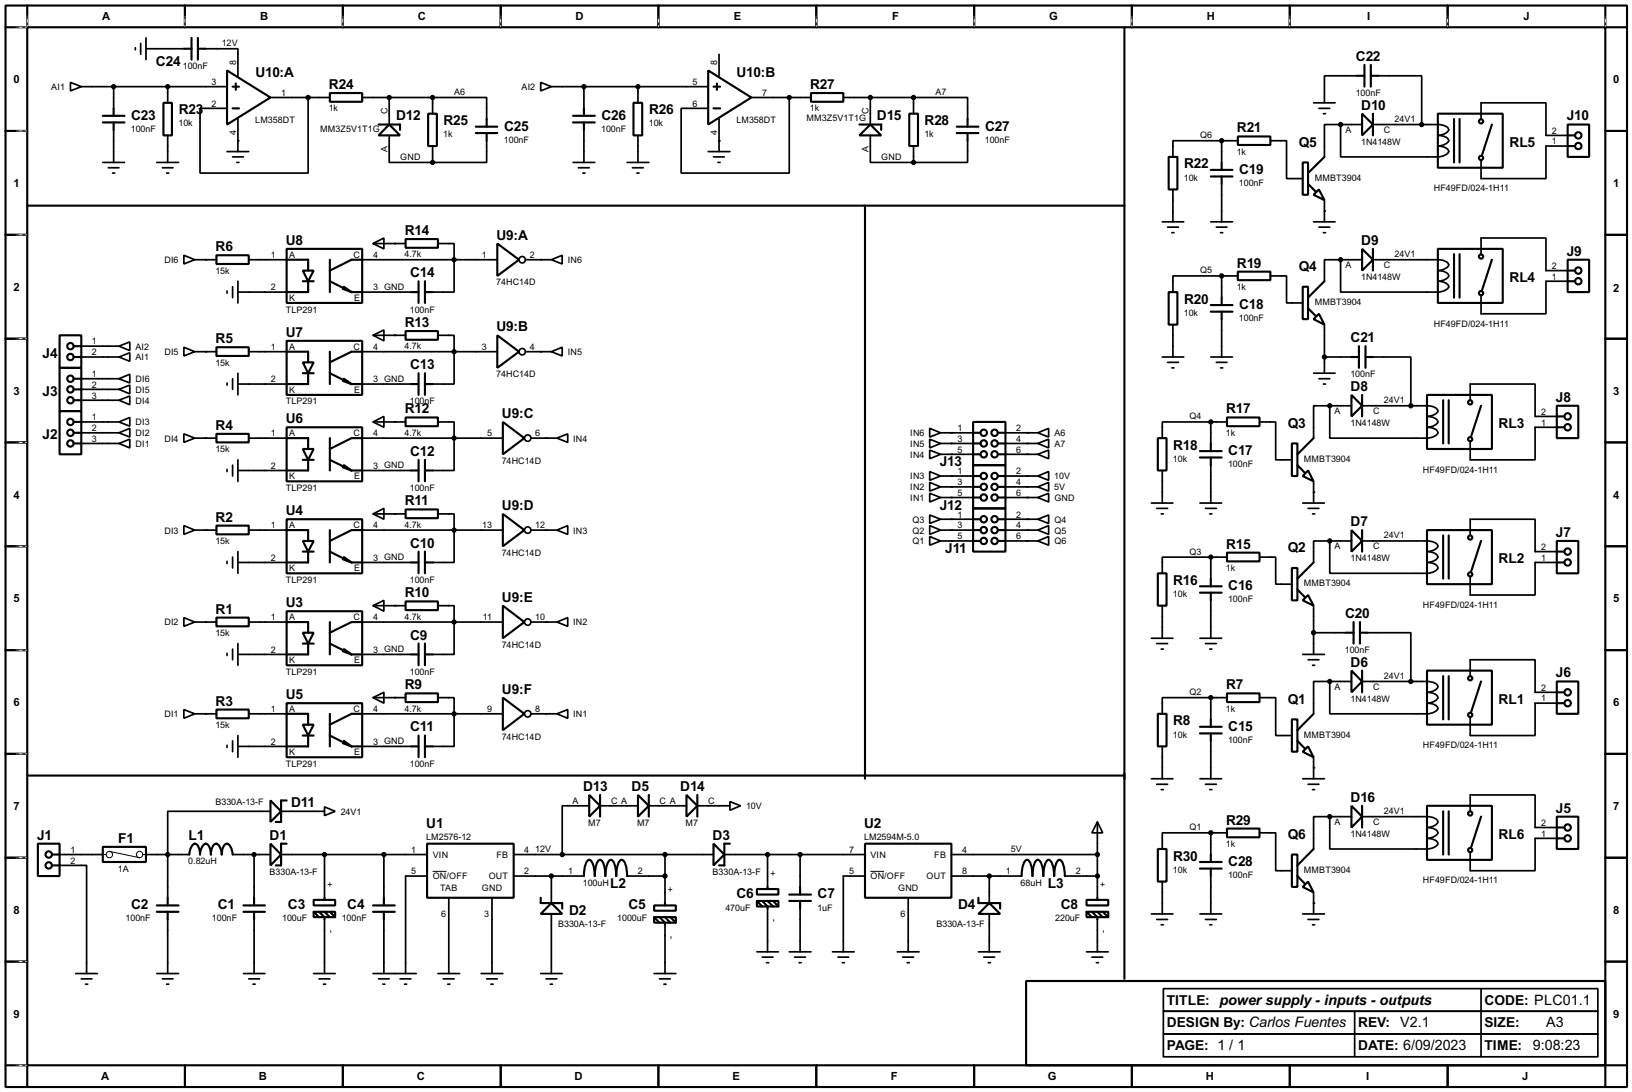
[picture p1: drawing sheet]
<svg xmlns="http://www.w3.org/2000/svg" width="383mm" height="256mm" viewBox="0 0 383 256" stroke-linecap="round" stroke-linejoin="round" font-family="sans-serif">
<g fill="none" stroke="#000" stroke-width=".5">
<path d="M1.3 1.3h381v254h-381zM6.4 6.4h370.8v243.8h-370.8zM6.4 1.3v5.1h-5.1M43.2 11.5h1.8M43.5 1.3v5.1M45 8.9v5.1M46.5 8.9v5.1M46.5 11.5h1.8M53.4 16.6l10.2 6.3-10.2 6.4zM55.4 19.6v1.5M80.6 1.3v5.1M117.7 1.3v5.1"/>
<path d="M154.7 1.3v5.1M166.4 16.6l10.2 6.3-10.2 6.4zM168.5 19.6v1.5M191.8 1.3v5.1M228.9 1.3v5.1M264.2 6.4v223.5M266 1.3v5.1M303.1 1.3v5.1M318.8 17.8h1.8M320.6 15.3v5.1M322.1 15.3v5.1M322.1 17.8h1.8"/>
<path d="M340.2 1.3v5.1M377.2 1.3v5.1h5.1M1.3 30.8h5.1M24.2 27.2h5.1M24.2 28.8h5.1M26.7 25.5v1.7M26.7 28.8v1.7M38.4 24.2h2v7.6h-2zM54.7 25.5h1.5M54.7 20.4h1.5M77.5 21.9h7.6v2h-7.6zM89 29.3h5v1.2"/>
<path d="M91.5 29.3l2.5 2.5h-5zM100.6 26.7h2.1v7.6h-2.1zM111.8 31.3h5.1M111.8 29.8h5.1M114.4 28v1.8M114.4 31.3v1.8M134.7 27.2h5.1M134.7 28.8h5.1M137.2 25.5v1.7M137.2 28.8v1.7M148.9 24.2h2v7.6h-2zM167.7 25.5h1.5"/>
<path d="M167.7 20.4h1.5M190.6 21.9h7.6v2h-7.6zM202 31.8l2.5-2.5 2.6 2.5zM202 29.3h5.1v1.2M213.7 26.7h2v7.6h-2zM224.8 31.3h5.1M224.8 29.8h5.1M227.4 28v1.8M227.4 31.3v1.8M274.6 36.9h2.1v7.6h-2.1zM284.5 39.9h5.1M287.1 38.2v1.7"/>
<path d="M290.9 32.1h7.6v2h-7.6zM306.1 38.2h1.3v7.6h-1.3zM311.2 36.9l-3.8 3.8M320.1 26.7l2.5 2.6-2.5 2.5zM322.6 26.7v5.1M337.9 26.7h15.2v12.7h-15.2zM341.7 28v10.2M343 28v10.2M350.6 29.3l-2.3 7.1M368.4 29.3h5v7.6h-5zM368.4 34.3h1.7M368.4 31.8h1.7"/>
<path d="M377.2 30.8h5.1M1.3 55.2h5.1M6.4 48.3h257.8M50.9 60h7.6v2h-7.6zM67.4 58.5h17.7v12.7h-17.7zM95.3 56.2h7.6v2h-7.6zM116.9 57.2l5.1 3.8-5.1 3.8zM203.3 48.3v134.6M284.5 41.5h5.1M287.1 41.5v1.7M307.4 43.2l1.8 1.8M308.7 45.8l1.2-1.3 1.3 2.5z"/>
<path d="M320.1 58.5l2.5 2.5-2.5 2.6zM322.6 58.5v5.1M337.9 58.5h15.2v12.7h-15.2zM341.7 59.7v10.2M343 59.7v10.2M377.2 55.2h5.1M1.3 79.6h5.1M14 78.8h5.1v7.6h-5.1zM67.4 61h5v2.6M71.2 63.6h2.5l-1.3 2.5zM71.2 66.1h2.5M72.4 66.1v2.5h-5"/>
<path d="M77.5 61v7.6M77.5 66.1l5.1 2.5M80.6 67.9l2 .7M80.8 67.4l1.8 1.2M82.6 68.6h2.5M85.1 61h-2.5l-5.1 2.6M95.3 77.8h7.6v2h-7.6zM96.6 68.6h1.8M98.4 66.1v5.1M99.9 66.1v5.1M99.9 68.6h1.8M116.9 78.8l5.1 3.8-5.1 3.8z"/>
<path d="M274.6 68.6h2.1v7.7h-2.1zM284.5 73.2h5.1M284.5 71.7h5.1M287.1 69.9v1.8M287.1 73.2v1.8M290.9 63.8h7.6v2h-7.6zM306.1 67.4h1.3v7.6h-1.3zM307.4 72.4l1.8 1.8M308.7 75l1.2-1.3 1.3 2.6zM311.2 66.1l-3.8 3.8M350.6 61l-2.3 7.1M368.4 61h5v7.6h-5z"/>
<path d="M368.4 66.1h1.7M368.4 63.6h1.7M377.2 79.6h5.1M14 86.4h5.1v10.2h-5.1zM14 96.6h5.1v10.1h-5.1zM17.3 89h1.8M17.3 91.5h1.8M17.3 94h1.8M17.3 99.1h1.8M17.3 81.3h1.8M17.3 83.9h1.8M50.9 81.6h7.6v2h-7.6z"/>
<path d="M67.4 80.1h17.7v12.7h-17.7zM67.4 82.6h5v2.5M71.2 85.1h2.5l-1.3 2.6zM71.2 87.7h2.5M72.4 87.7v2.5h-5M77.5 82.6v7.6M77.5 87.7l5.1 2.5M80.6 89.5l2 .7M80.8 89l1.8 1.2M82.6 90.2h2.5M85.1 82.6h-2.5l-5.1 2.5M95.3 98.1h7.6v2h-7.6z"/>
<path d="M96.6 90.2h1.8M98.4 87.7v5.1M99.9 87.7v5.1M99.9 90.2h1.8M118.2 99.1l5 3.8-5 3.8zM228.7 99.1h7.6v10.2h-7.6zM288.3 98.1h7.7v2h-7.7zM317.6 92.8l2.5 2.5-2.5 2.5zM317.6 83.9h1.7M319.3 81.3v5.1M320.1 92.8v5M320.9 83.9h1.7"/>
<path d="M320.9 81.3v5.1M335.3 92.8h15.3v12.7h-15.3zM339.1 94v10.2M340.4 94v10.2M348 95.3l-2.3 7.1M365.8 95.3h5.1v7.6h-5.1zM365.8 97.8h1.8M1.3 103.9h5.1M17.3 101.7h1.8M17.3 104.2h1.8M50.9 101.9h7.6v2h-7.6zM67.4 100.4h17.7v12.7h-17.7z"/>
<path d="M67.4 102.9h5v2.6M71.2 105.5h2.5l-1.3 2.5zM71.2 108h2.5M72.4 108v2.5h-5M77.5 102.9v7.6M77.5 108l5.1 2.5M80.6 109.8l2 .7M80.8 109.3l1.8 1.2M82.6 110.5h2.5M85.1 102.9h-2.5l-5.1 2.6M95.3 119.7h7.6v2h-7.6zM96.6 110.5h1.8"/>
<path d="M98.4 108v5.1M99.9 108v5.1M99.9 110.5h1.8M228.7 109.3h7.6v10.1h-7.6zM228.7 119.4h7.6v10.2h-7.6zM228.7 101.7h1.7M228.7 104.2h1.7M228.7 111.8h1.7M228.7 114.4h1.7M228.7 116.9h1.7M228.7 106.7h1.7M234.5 101.7h1.8"/>
<path d="M234.5 104.2h1.8M234.5 111.8h1.8M234.5 114.4h1.8M234.5 116.9h1.8M234.5 106.7h1.8M272.1 102.9h2v7.6h-2zM282 107.5h5.1M282 106h5.1M284.5 104.2v1.8M284.5 107.5v1.8M303.6 104.2h1.3v7.6h-1.3zM304.9 109.3l1.7 1.8"/>
<path d="M307.4 110.5l1.3 2.6-2.6-1.3zM308.7 102.9l-3.8 3.8M365.8 100.4h1.8M377.2 103.9h5.1M1.3 128.3h5.1M50.9 123.5h7.6v2h-7.6zM67.4 122h17.7v12.7h-17.7zM67.4 124.5h5v2.6M71.2 127.1h2.5l-1.3 2.5zM71.2 129.6h2.5M72.4 129.6v2.5h-5M77.5 124.5v7.6"/>
<path d="M77.5 129.6l5.1 2.5M80.6 131.4l2 .7M80.8 130.9l1.8 1.2M82.6 132.1h2.5M85.1 124.5h-2.5l-5.1 2.6M96.6 132.1h1.8M98.4 129.6v5.1M99.9 129.6v5.1M99.9 132.1h1.8M118.2 120.7l5 3.8-5 3.8zM228.7 124.5h1.7M228.7 122h1.7"/>
<path d="M228.7 127.1h1.7M234.5 124.5h1.8M234.5 122h1.8M234.5 127.1h1.8M272.1 134.7h2v7.6h-2zM282 139.2h5.1M282 137.7h5.1M284.5 135.9v1.8M284.5 139.2v1.8M288.3 129.8h7.7v2.1h-7.7zM303.6 133.4h1.3v7.6h-1.3zM304.9 138.5l1.7 1.8"/>
<path d="M308.7 132.1l-3.8 3.8M317.6 124.5l2.5 2.6-2.5 2.5zM320.1 124.5v5.1M335.3 124.5h15.3v12.7h-15.3zM339.1 125.8v10.1M340.4 125.8v10.1M348 127.1l-2.3 7.1M365.8 127.1h5.1v7.6h-5.1zM365.8 129.6h1.8M365.8 132.1h1.8M377.2 128.3h5.1M1.3 152.7h5.1"/>
<path d="M50.9 145.1h7.6v2h-7.6zM67.4 143.6h17.7v12.7h-17.7zM67.4 146.1h5v2.5M71.2 148.6h2.5l-1.3 2.6zM71.2 151.2h2.5M72.4 151.2v2.5h-5M77.5 146.1v7.6M77.5 151.2l5.1 2.5M80.6 153l2 .7M80.8 152.5l1.8 1.2M82.6 153.7h2.5M85.1 146.1h-2.5l-5.1 2.5"/>
<path d="M95.3 141.3h7.6v2h-7.6zM96.6 153.7h1.8M98.4 151.2v5.1M99.9 151.2v5.1M99.9 153.7h1.8M118.2 142.3l5 3.8-5 3.8zM306.1 141l1.3-1.2 1.3 2.5zM316.3 148.6h1.8M317.6 157.5l2.5 2.6-2.5 2.5zM318.1 146.1v5.1M319.6 146.1v5.1M319.6 148.6h1.8"/>
<path d="M320.1 157.5v5.1M335.3 157.5h15.3v12.7h-15.3zM339.1 158.8v10.2M340.4 158.8v10.2M377.2 152.7h5.1M1.3 177.1h5.1M50.9 166.7h7.6v2h-7.6zM67.4 165.2h17.7v12.7h-17.7zM67.4 167.7h5v2.5M71.2 170.2h2.5l-1.3 2.6zM71.2 172.8h2.5M72.4 172.8v2.5h-5"/>
<path d="M77.5 167.7v7.6M77.5 172.8l5.1 2.5M80.6 174.6l2 .7M80.8 174l1.8 1.3M82.6 175.3h2.5M85.1 167.7h-2.5l-5.1 2.5M95.3 162.9h7.6v2h-7.6zM96.6 175.3h1.8M98.4 172.8v5.1M99.9 175.3h1.8M99.9 172.8v5.1M118.2 163.9l5 3.8-5 3.8z"/>
<path d="M272.1 167.7h2v7.6h-2zM282 172.3h5.1M282 170.7h5.1M284.5 169v1.7M284.5 172.3v1.7M288.3 162.9h7.7v2h-7.7zM303.6 169h1.3v7.6h-1.3zM304.9 174l1.7 1.8M307.4 175.3l1.3 2.6-2.6-1.3zM308.7 167.7l-3.8 3.8M348 160.1l-2.3 7.1M365.8 160.1h5.1v7.6h-5.1z"/>
<path d="M365.8 165.2h1.8M365.8 162.6h1.8M377.2 177.1h5.1M6.4 182.2h257.8M8.9 198.2h5.1v7.6h-5.1zM24.2 198.9h10.1v3.6h-10.1zM63.6 198.2l2.5 2.5-2.5 2.6zM63.6 188l2.5 2.6-2.5 2.5zM67.4 198.2h-1.3v5.1h-1.3M67.4 188h-1.3v5.1h-1.3M100.4 198.2h20.3v12.7h-20.3zM138.5 186.7l2.5 2.6-2.5 2.5z"/>
<path d="M141 186.7v5.1M149.9 186.7l2.6 2.6-2.6 2.5zM152.5 186.7v5.1M161.3 186.7l2.6 2.6-2.6 2.5zM163.9 186.7v5.1M167.7 198.2l2.5 2.5-2.5 2.6zM171.5 198.2h-1.3v5.1h-1.2M203.3 198.2h20.3v12.7h-20.3zM272.1 199.4h2v7.7h-2zM288.3 194.6h7.7v2.1h-7.7zM308.7 199.4l-3.8 3.9M317.6 189.3l2.5 2.5-2.5 2.6z"/>
<path d="M320.1 189.3v5.1M335.3 189.3h15.3v12.7h-15.3zM339.1 190.6v10.1M340.4 190.6v10.1M348 191.8l-2.3 7.1M365.8 191.8h5.1v7.6h-5.1zM365.8 196.9h1.8M365.8 194.4h1.8M1.3 201.5h5.1M12.2 200.7h1.8M12.2 203.3h1.8M36.9 212.7h5.1"/>
<path d="M36.9 214.2h5.1M39.4 210.9v1.8M39.4 214.2v1.8M44.5 200.7a2.68 2.68 0 0 1 1.3-2.5 2.31 2.31 0 0 1 1.2 2.5 2.7 2.7 0 0 1 1.3-2.5 2.31 2.31 0 0 1 1.3 2.5 2.27 2.27 0 0 1 1.3-2.5 2.68 2.68 0 0 1 1.2 2.5v-.6a2.03 2.03 0 0 1 1.3-1.9 2.61 2.61 0 0 1 1.3 2.5M57.2 212.7h5.1M57.2 214.2h5.1M59.7 210.9v1.8M59.7 214.2v1.8M73.7 211.4h5.1v1.3h-5.1zM73.7 214.2h5.1v1.2h-5.1zM73.7 214.2l1.3 1.2M75 214.2l1.3 1.2v.6"/>
<path d="M76.3 210.9v.5M76.3 214.2l1.2 1.2M77.5 214.2l1.3 1.2M87.7 212.7h5.1M87.7 214.2h5.1M90.2 210.9v1.8M90.2 214.2v1.8M127.1 210.9v1.2h5v1.3M129.6 212.1l2.5 2.6h-5zM137.2 205.8l.1-1.7a2.51 2.51 0 0 1 1.2-2.1 3 3 0 0 1 1.2 2.9l.1 .9 .1-1.7a2.51 2.51 0 0 1 1.1-2.1 3 3 0 0 1 1.2 2.9l.1 .9 .1-1.7a2.54 2.54 0 0 1 1.2-2.1 3 3 0 0 1 1.2 2.9v.9l.1-1.7a2.45 2.45 0 0 1 1.2-2.1 3 3 0 0 1 1.2 2.9l.1 .9M153.7 212.7h5.1v1.2h-5.1zM153.7 215.4h5.1v1.3h-5.1z"/>
<path d="M153.7 215.4l1.3 1.3M155 215.4l1.3 1.3v.5M156.3 212.1v.6M156.3 215.4l1.2 1.3M157.5 215.4l1.3 1.3M177.9 208.8h5v1.3h-5zM177.9 211.6h5v1.3h-5zM177.9 211.6l1.2 1.3M179.1 211.6l1.3 1.3v.5M180.4 208.3v.5M180.4 211.6l1.3 1.3M181.7 211.6l1.2 1.3"/>
<path d="M185.5 210.1h5.1M185.5 211.6h5.1M188 208.3v1.8M188 211.6v1.8M229.9 210.9v1.2h5.1v1.3M232.5 212.1l2.5 2.6h-5.1zM240.1 205.8l.1-1.7a2.45 2.45 0 0 1 1.2-2.1 3 3 0 0 1 1.2 2.9v.9l.1-1.7a2.51 2.51 0 0 1 1.2-2.1 2.94 2.94 0 0 1 1.2 2.9l.1 .9 .1-1.7a2.51 2.51 0 0 1 1.1-2.1 3 3 0 0 1 1.3 2.9v.9l.1-1.7a2.51 2.51 0 0 1 1.2-2.1 3 3 0 0 1 1.2 2.9v.9M255.3 211.4h5.1v1.3h-5.1zM255.3 214.2h5.1v1.2h-5.1zM255.3 214.2l1.3 1.2M256.6 214.2l1.3 1.2v.6M257.9 210.9v.5"/>
<path d="M257.9 214.2l1.2 1.2M259.1 214.2l1.3 1.2M282 204h5.1M282 202.5h5.1M284.5 200.7v1.8M284.5 204v1.8M303.6 200.7h1.3v7.6h-1.3zM304.9 205.8l1.7 1.8M306.1 208.3l1.3-1.2 1.3 2.5zM377.2 201.5h5.1M1.3 225.9h5.1M241.1 230.4h136.1v19.8h-136.1z"/>
<path d="M377.2 225.9h5.1M1.3 250.2h5.1v5.1M43.5 250.2v5.1M80.6 250.2v5.1M117.7 250.2v5.1M154.7 250.2v5.1M191.8 250.2v5.1M228.9 250.2v5.1M266 250.2v5.1M303.1 250.2v5.1M340.2 250.2v5.1M382.3 250.2h-5.1v5.1"/>
<circle cx="348" cy="37.1" r=".5"/>
<circle cx="348" cy="28.5" r=".5"/>
<circle cx="370.8" cy="31.8" r=".75"/>
<circle cx="370.8" cy="34.3" r=".75"/>
<circle cx="348" cy="68.9" r=".5"/>
<circle cx="348" cy="60.3" r=".5"/>
<circle cx="370.8" cy="66.1" r=".75"/>
<circle cx="370.8" cy="63.6" r=".75"/>
<circle cx="16.5" cy="81.3" r=".75"/>
<circle cx="16.5" cy="91.5" r=".75"/>
<circle cx="16.5" cy="99.1" r=".75"/>
<circle cx="16.5" cy="83.9" r=".75"/>
<circle cx="16.5" cy="89" r=".75"/>
<circle cx="16.5" cy="94" r=".75"/>
<circle cx="345.4" cy="94.5" r=".5"/>
<circle cx="368.3" cy="97.8" r=".75"/>
<circle cx="16.5" cy="101.7" r=".75"/>
<circle cx="16.5" cy="104.2" r=".75"/>
<circle cx="231.1" cy="101.7" r=".75"/>
<circle cx="231.1" cy="104.2" r=".75"/>
<circle cx="231.1" cy="106.7" r=".75"/>
<circle cx="231.1" cy="114.4" r=".75"/>
<circle cx="231.1" cy="111.8" r=".75"/>
<circle cx="231.1" cy="116.9" r=".75"/>
<circle cx="233.7" cy="101.7" r=".75"/>
<circle cx="233.7" cy="114.4" r=".75"/>
<circle cx="233.7" cy="104.2" r=".75"/>
<circle cx="233.7" cy="116.9" r=".75"/>
<circle cx="233.7" cy="111.8" r=".75"/>
<circle cx="233.7" cy="106.7" r=".75"/>
<circle cx="345.4" cy="103.2" r=".5"/>
<circle cx="368.3" cy="100.4" r=".75"/>
<circle cx="231.1" cy="124.5" r=".75"/>
<circle cx="231.1" cy="127.1" r=".75"/>
<circle cx="231.1" cy="122" r=".75"/>
<circle cx="233.7" cy="124.5" r=".75"/>
<circle cx="233.7" cy="127.1" r=".75"/>
<circle cx="233.7" cy="122" r=".75"/>
<circle cx="345.4" cy="134.9" r=".5"/>
<circle cx="345.4" cy="126.3" r=".5"/>
<circle cx="368.3" cy="132.1" r=".75"/>
<circle cx="368.3" cy="129.6" r=".75"/>
<circle cx="345.4" cy="159.3" r=".5"/>
<circle cx="345.4" cy="167.9" r=".5"/>
<circle cx="368.3" cy="165.2" r=".75"/>
<circle cx="368.3" cy="162.6" r=".75"/>
<circle cx="345.4" cy="199.7" r=".5"/>
<circle cx="345.4" cy="191.1" r=".5"/>
<circle cx="368.3" cy="194.4" r=".75"/>
<circle cx="368.3" cy="196.9" r=".75"/>
<circle cx="11.4" cy="203.3" r=".75"/>
<circle cx="11.4" cy="200.7" r=".75"/>
</g>
<g fill="none" stroke="#000" stroke-width=".45">
<path d="M43.5 1.3v5.1M80.6 1.3v5.1M117.7 1.3v5.1M154.7 1.3v5.1M191.8 1.3v5.1M228.9 1.3v5.1M266 1.3v5.1M303.1 1.3v5.1M340.2 1.3v5.1M1.3 30.8h5.1M377.2 30.8h5.1M1.3 55.2h5.1"/>
<path d="M377.2 55.2h5.1M1.3 79.6h5.1M377.2 79.6h5.1M1.3 103.9h5.1M377.2 103.9h5.1M1.3 128.3h5.1M377.2 128.3h5.1M1.3 152.7h5.1M377.2 152.7h5.1M1.3 177.1h5.1M377.2 177.1h5.1M1.3 201.5h5.1"/>
<path d="M377.2 201.5h5.1M1.3 225.9h5.1M377.2 225.9h5.1M43.5 250.2v5.1M80.6 250.2v5.1M117.7 250.2v5.1M154.7 250.2v5.1M191.8 250.2v5.1M228.9 250.2v5.1M266 250.2v5.1M303.1 250.2v5.1M340.2 250.2v5.1"/>
</g>
<g fill="none" stroke="#fff" stroke-width=".23">
<path d="M3.9 6.4h2.3M6.4 3.9v2.3M43.5 3.9v2.3M80.6 3.9v2.3M117.7 3.9v2.3M154.7 3.9v2.3M191.8 3.9v2.3M228.9 3.9v2.3M266 3.9v2.3M303.1 3.9v2.3M340.2 3.9v2.3M377.2 3.9v2.3"/>
<path d="M3.9 30.8h2.3M3.9 55.2h2.3M3.9 79.6h2.3M3.9 103.9h2.3M3.9 128.3h2.3M3.9 152.7h2.3M3.9 177.1h2.3M3.9 201.5h2.3M3.9 225.9h2.3M3.9 250.2h2.3"/>
</g>
<g fill="none" stroke="#000" stroke-width=".23" stroke-dasharray=".5 1">
<path d="M3.9 6.4h2.3M6.4 3.9v2.3M43.5 3.9v2.3M80.6 3.9v2.3M117.7 3.9v2.3M154.7 3.9v2.3M191.8 3.9v2.3M228.9 3.9v2.3M266 3.9v2.3M303.1 3.9v2.3M340.2 3.9v2.3M377.2 3.9v2.3"/>
<path d="M3.9 30.8h2.3M3.9 55.2h2.3M3.9 79.6h2.3M3.9 103.9h2.3M3.9 128.3h2.3M3.9 152.7h2.3M3.9 177.1h2.3M3.9 201.5h2.3M3.9 225.9h2.3M3.9 250.2h2.3"/>
</g>
<g fill="none" stroke="#000" stroke-width=".4">
<path d="M16.6 19.4l2.5 1-2.5 1zM31.8 11.2v.5M33.1 10.2v2.6M34.3 11.5h8.9M34.3 8.9v5.1M48.3 11.5h7.6v6.3M127.1 19.4l2.5 1-2.5 1zM169 12.8v5M318.8 17.8h-7.6v6.4M323.9 17.8h10.2v11.5M19.1 20.4h34.3M24.2 38.2h5.1"/>
<path d="M25.5 39.4h2.5M26.7 20.4v5.1M26.7 30.5v7.7M36.9 38.2h5.1M38.2 39.4h2.5M39.4 20.4v3.8M39.4 31.8v6.4M53.4 35.6h5.1M54.7 36.9h2.5M55.7 38.2h.5M55.9 28v7.6M63.6 22.9h13.9"/>
<path d="M72.4 22.9v17.8h-25.4v-15.2h6.4M85.1 22.9h16.6M91.5 31.8v6.4h10.2M91.5 22.9v6.4M101.7 22.9h12.7v5.1M101.7 22.9v3.8M101.7 34.3v3.9M114.4 33.1v5.1h-12.7M129.6 20.4h36.8M134.7 38.2h5.1M135.9 39.4h2.6M137.2 20.4v5.1"/>
<path d="M137.2 30.5v7.7M147.4 38.2h5.1M148.6 39.4h2.6M149.9 20.4v3.8M149.9 31.8v6.4M166.4 35.6h5.1M167.7 36.9h2.5M168.7 38.2h.5M169 28v7.6M176.6 22.9h14M185.5 22.9v17.8h-25.4v-15.2h6.3M198.2 22.9h16.5"/>
<path d="M204.5 31.8v6.4h10.2M204.5 22.9v6.4M214.7 22.9h12.7v5.1M214.7 22.9v3.8M214.7 34.3v3.9M227.4 33.1v5.1h-12.7M287.1 33.1h-11.5v3.8M287.1 33.1v5.1M287.1 33.1h3.8M298.5 33.1h3.8v8.9h3.8M308.7 24.2h5M309.9 25.5h2.6"/>
<path d="M311 26.7h.5M315 29.3v7.6h20.3a7.1 7.1 0 0 0 4.3-.5l.7-.5a.9 .9 0 0 0-.7-1.2l-1.7-.4 1.2-.2a1.82 1.82 0 0 0 1.3-1 2.35 2.35 0 0 0-2.5-1.3 2.76 2.76 0 0 0 2.5-1.3 2.35 2.35 0 0 0-2.5-1.2h-15.3M315 29.3h-3.8v7.6M315 29.3h5.1M348 28v-3.8h15.3v7.6h5.1M368.4 34.3h-5.1v7.7h-15.3v-4.4M26.5 40.7h.5M39.2 40.7h.5M43.2 60l2.6 1-2.6 1zM87.7 57.2l2.5-1.3v2.6zM87.7 57.2h7.6M102.9 57.2h3.8v11.4h-5"/>
<path d="M137 40.7h.5M149.7 40.7h.5M273.1 52.1h5.1M274.4 53.4h2.5M275.4 54.7h.5M275.6 44.5v7.6M284.5 52.1h5.1M285.8 53.4h2.5M286.8 54.7h.5M287.1 43.2v8.9M308.7 52.1h5M309.9 53.4h2.6"/>
<path d="M311 54.7h.5M311.2 47v5.1M348 59.7v-3.8h15.3v7.7h5.1M45.8 61h5.1M53.4 68.4v.5M54.7 67.4v2.5M55.9 68.6h11.5M55.9 66.1v5.1M58.5 61h8.9M85.1 61h31.8M85.1 68.6h11.5M87.7 78.8l2.5-1.3v2.6z"/>
<path d="M87.7 78.8h7.6M102.9 78.8h3.8v11.4h-5M123.5 61h6.1M129.6 61l2.5-1v2zM275.6 76.3v7.6M287.1 64.8h-11.5v3.8M287.1 64.8h3.8M287.1 64.8v5.1M287.1 75v8.9M298.5 64.8h3.8v6.4h3.8M311.2 76.3v11.4M315 61h-3.8v5.1"/>
<path d="M315 61v7.6h20.3a7.1 7.1 0 0 0 4.3-.4l.7-.6a.9 .9 0 0 0-.7-1.2l-1.7-.3 1.2-.3a1.82 1.82 0 0 0 1.3-1 2.35 2.35 0 0 0-2.5-1.2 2.76 2.76 0 0 0 2.5-1.3 2.35 2.35 0 0 0-2.5-1.3h-15.3M315 61h5.1M368.4 66.1h-5.1v7.6h-15.3v-4.3M19.1 89h8.9M19.1 91.5h8.9M19.1 94h8.9M19.1 99.1h8.9M19.1 81.3h8.9M19.1 83.9h8.9M28 89l2.5-1.1v2.1zM28 91.5l2.5-1v2zM28 94l2.5-1v2.1z"/>
<path d="M28 99.1l2.5-1v2zM28 81.3l2.5-1v2.1zM28 83.9l2.5-1v2zM43.2 81.6l2.6 1-2.6 1zM45.8 82.6h5.1M53.4 90v.5M54.7 89v2.5M55.9 90.2h11.5M55.9 87.7v5.1M58.5 82.6h8.9M85.1 82.6h31.8M85.1 90.2h11.5"/>
<path d="M87.7 99.1l2.5-1.3v2.6zM87.7 99.1h7.6M102.9 99.1h3.8v11.4h-5M123.5 82.6h6.1M129.6 82.6l2.5-1v2zM273.1 83.9h5.1M274.4 85.1h2.5M275.4 86.4h.5M284.5 99.1h-11.4v3.8M284.5 99.1h3.8M284.5 83.9h5.1M284.5 99.1v5.1"/>
<path d="M285.8 85.1h2.5M286.8 86.4h.5M296 99.1h3.8v8.9h3.8M308.7 87.7h5M309.9 89h2.6M311 90.2h.5M311.2 83.9h6.4M312.5 95.3h-3.8v7.6M312.5 95.3v7.6h20.3a7.1 7.1 0 0 0 4.3-.4 .89 .89 0 0 0 .8-.9 .89 .89 0 0 0-.8-.9l-1.8-.3a2.68 2.68 0 0 0 2.6-1.3 2.33 2.33 0 0 0-2.6-1.3 2.68 2.68 0 0 0 2.6-1.2 2.31 2.31 0 0 0-2.6-1.3h-15.2M312.5 95.3h5.1M322.6 83.9h8.9v11.4M345.5 94v-3.8h15.2v7.6h5.1"/>
<path d="M19.1 101.7h8.9M19.1 104.2h8.9M28 101.7l2.5-1.1v2.1zM28 104.2l2.5-1v2zM43.2 101.9l2.6 1-2.6 1zM45.8 102.9h5.1M53.4 110.3v.5M54.7 109.3v2.5M55.9 110.5h11.5M55.9 108v5.1M58.5 102.9h8.9M85.1 102.9h33.1"/>
<path d="M85.1 110.5h11.5M124.8 102.9h6.1M130.9 102.9l2.5-1v2zM218.5 100.6l2.5 1.1-2.5 1zM218.5 103.2l2.5 1-2.5 1zM218.5 105.7l2.5 1-2.5 1.1zM218.5 110.8l2.5 1-2.5 1zM218.5 113.3l2.5 1.1-2.5 1zM218.5 115.9l2.5 1-2.5 1zM221 101.7h7.7M221 104.2h7.7M221 106.7h7.7"/>
<path d="M221 111.8h7.7M221 114.4h7.7M221 116.9h7.7M236.3 101.7h7.6M236.3 104.2h7.6M236.3 106.7h7.6M236.3 111.8h7.6M236.3 114.4h7.6M236.3 116.9h7.6M243.9 116.9l2.5-1v2zM243.9 114.4l2.5-1.1v2.1zM243.9 111.8l2.5-1v2z"/>
<path d="M243.9 106.7l2.5-1v2.1zM243.9 104.2l2.5-1v2zM243.9 101.7l2.5-1.1v2.1zM270.6 118.2h5M271.8 119.4h2.6M273.1 110.5v7.7M282 118.2h5.1M283.3 119.4h2.5M284.5 109.3v8.9M306.1 118.2h5.1M307.4 119.4h2.5M308.7 113.1v5.1"/>
<path d="M365.8 100.4h-5.1v7.6h-15.2v-4.3M43.2 123.5l2.6 1-2.6 1zM45.8 124.5h5.1M53.4 131.9v.5M54.7 130.9v2.5M55.9 132.1h11.5M55.9 129.6v5.1M58.5 124.5h8.9M85.1 124.5h33.1M85.1 132.1h11.5M87.7 120.7l2.5-1.3v2.6zM87.7 120.7h7.6"/>
<path d="M102.9 120.7h3.8v11.4h-5M124.8 124.5h6.1M130.9 124.5l2.5-1v2zM218.5 121l2.5 1-2.5 1zM218.5 123.5l2.5 1-2.5 1zM218.5 126l2.5 1.1-2.5 1zM221 124.5h7.7M221 127.1h7.7M221 122h7.7M236.3 124.5h7.6M236.3 127.1h7.6M236.3 122h7.6"/>
<path d="M243.9 127.1l2.5-1.1v2.1zM243.9 124.5l2.5-1v2zM243.9 122l2.5-1v2zM272.9 120.7h.5M284.3 120.7h.5M284.5 130.9h-11.4v3.8M284.5 130.9v5M284.5 130.9h3.8M296 130.9h3.8v6.3h3.8M308.4 120.7h.5M312.5 127.1h-3.8v5M312.5 127.1v7.6h20.3a7.1 7.1 0 0 0 4.3-.5 .89 .89 0 0 0 .8-.9 .89 .89 0 0 0-.8-.8l-1.8-.4a2.68 2.68 0 0 0 2.6-1.2 2.33 2.33 0 0 0-2.6-1.3 2.68 2.68 0 0 0 2.6-1.3 2.31 2.31 0 0 0-2.6-1.2h-15.2"/>
<path d="M312.5 127.1h5.1M345.5 125.8v-3.8h15.2v7.6h5.1M365.8 132.1h-5.1v7.7h-15.2v-4.4M43.2 145.1l2.6 1-2.6 1zM45.8 146.1h5.1M53.4 153.5v.5M54.7 152.5v2.5M55.9 153.7h11.5M55.9 151.2v5.1M58.5 146.1h8.9M85.1 146.1h33.1M85.1 153.7h11.5"/>
<path d="M87.7 142.3l2.5-1.3v2.6zM87.7 142.3h7.6M102.9 142.3h3.8v11.4h-5M124.8 146.1h6.1M130.9 146.1l2.5-1v2zM270.6 149.9h5M271.8 151.2h2.6M272.9 152.5h.5M273.1 142.3v7.6M282 149.9h5.1M283.3 151.2h2.5M284.3 152.5h.5"/>
<path d="M284.5 141v8.9M306.1 153.7h5.1M307.4 155h2.5M308.4 156.3h.5M308.7 142.3v11.4M308.7 148.6h7.6M321.4 148.6h10.1v11.5M345.5 158.8v-3.8h15.2v7.6h5.1M43.2 166.7l2.6 1-2.6 1zM45.8 167.7h5.1M53.4 175.1v.5M54.7 174v2.6"/>
<path d="M55.9 175.3h11.5M55.9 172.8v5.1M58.5 167.7h8.9M85.1 167.7h33.1M85.1 175.3h11.5M87.7 163.9l2.5-1.3v2.6zM87.7 163.9h7.6M102.9 163.9h3.8v11.4h-5M124.8 167.7h6.1M130.9 167.7l2.5-1v2zM273.1 175.3v7.6M284.5 163.9h-11.4v3.8"/>
<path d="M284.5 163.9v5.1M284.5 174v8.9M284.5 163.9h3.8M296 163.9h3.8v8.9h3.8M308.7 177.9v5M312.5 160.1h-3.8v7.6M312.5 160.1v7.6h20.3a7.1 7.1 0 0 0 4.3-.5 .86 .86 0 0 0 .7-1.2 2.8 2.8 0 0 0-2.5-.8 2.7 2.7 0 0 0 2.6-1.3 2.31 2.31 0 0 0-2.6-1.3 2.61 2.61 0 0 0 2.6-1.3 2.31 2.31 0 0 0-2.6-1.2h-15.2M312.5 160.1h5.1M365.8 165.2h-5.1v7.6h-15.2v-4.3M63.6 190.6h-24.2v20.3M66.1 190.6h10.2M76.3 189.5l2.5 1.1-2.5 1z"/>
<path d="M138.5 189.3h-6.4v11.4M141 189.3h8.9M152.5 189.3h8.8M163.9 189.3h7.6M171.5 188.3l2.5 1-2.5 1zM257.9 193.1l1.2 2.5h-2.5zM257.9 193.1v17.8M270.6 182.9h5M271.8 184.2h2.6M272.9 185.5h.5M282 182.9h5.1M283.3 184.2h2.5"/>
<path d="M284.3 185.5h.5M284.5 195.6h-11.4v3.8M284.5 195.6h3.8M284.5 195.6v5.1M296 195.6h3.8v8.9h3.8M306.1 182.9h5.1M307.4 184.2h2.5M308.4 185.5h.5M312.5 191.8h-3.8v7.6M312.5 191.8v7.6h20.3a7.1 7.1 0 0 0 4.3-.4 .86 .86 0 0 0 .7-1.2 2.8 2.8 0 0 0-2.5-.9 2.7 2.7 0 0 0 2.6-1.3 2.31 2.31 0 0 0-2.6-1.2 2.61 2.61 0 0 0 2.6-1.3 2.31 2.31 0 0 0-2.6-1.3h-15.2M312.5 191.8h5.1M345.5 190.6v-3.9h15.2v7.7h5.1"/>
<path d="M365.8 196.9h-5.1v7.6h-15.2v-4.3M14 203.3h6.4v25.4M14 200.7h10.2M34.3 200.7h10.2M39.4 216v12.7M54.7 200.7h8.9M59.7 200.7v10.2M59.7 216v12.7M66.1 200.7h34.3M76.3 200.7v10.2M76.3 216v12.7M90.2 200.7v10.2"/>
<path d="M90.2 216v12.7M100.4 205.8h-5.1v22.9M105.5 210.9v17.8M115.6 210.9v17.8M120.7 200.7h47M120.7 205.8h16.5M129.6 205.8v6.3M129.6 214.7v14M147.4 205.8h8.9M156.3 200.7v11.4M156.3 217.2v11.5M170.2 200.7h33.1"/>
<path d="M180.4 200.7v7.6M180.4 213.4v10.2M188 200.7v7.6M188 213.4v10.2M203.3 205.8h-5.1v17.8M213.4 210.9v12.7M223.6 200.7h34.3M223.6 205.8h16.5M232.5 205.8v6.3M232.5 214.7v8.9M250.2 205.8h7.7M257.9 216v7.6"/>
<path d="M270.6 214.7h5M271.8 216h2.6M272.9 217.2h.5M273.1 207.1v7.6M282 214.7h5.1M283.3 216h2.5M284.3 217.2h.5M284.5 205.8v8.9M306.1 214.7h5.1M307.4 216h2.5M308.4 217.2h.5M308.7 209.6v5.1"/>
<path d="M17.8 228.7h5.1M19.1 229.9h2.5M20.1 231.2h.5M36.9 228.7h5.1M38.2 229.9h2.5M39.2 231.2h.5M57.2 228.7h5.1M58.5 229.9h2.5M59.5 231.2h.5M73.7 228.7h5.1M75 229.9h2.5M76 231.2h.5"/>
<path d="M87.7 228.7h10.1M89 229.9h2.5M90 231.2h.5M94 229.9h2.6M95.1 231.2h.5M102.9 228.7h5.1M104.2 229.9h2.5M105.2 231.2h.5M113.1 228.7h5.1M114.4 229.9h2.5M115.4 231.2h.5M127.1 228.7h5"/>
<path d="M128.3 229.9h2.6M129.3 231.2h.5M153.7 228.7h5.1M155 229.9h2.5M156 231.2h.5M177.9 223.6h5M179.1 224.8h2.6M180.1 226.1h.5M185.5 223.6h5.1M186.7 224.8h2.6M187.8 226.1h.5M195.6 223.6h5.1"/>
<path d="M196.9 224.8h2.5M197.9 226.1h.5M210.9 223.6h5.1M212.1 224.8h2.6M213.2 226.1h.5M229.9 223.6h5.1M231.2 224.8h2.5M232.2 226.1h.5M255.3 223.6h5.1M256.6 224.8h2.5M257.6 226.1h.5M273.4 237.5h102.1v5.4h-102.1z"/>
<path d="M273.4 232.2h102.1v5.3h-102.1zM318.3 237.5v10.7M348 232.2v16M273.4 242.9h102.1v5.3h-102.1z"/>
<circle cx="122.7" cy="61" r=".75"/>
<circle cx="122.7" cy="82.6" r=".75"/>
<circle cx="124" cy="102.9" r=".75"/>
<circle cx="124" cy="124.5" r=".75"/>
<circle cx="124" cy="146.1" r=".75"/>
<circle cx="124" cy="167.7" r=".75"/>
</g>
<g fill="#000">
<circle cx="55.9" cy="33.1" r=".2"/>
<circle cx="169" cy="33.1" r=".2"/>
<circle cx="92.8" cy="57.2" r=".2"/>
<circle cx="311.2" cy="49.6" r=".2"/>
<circle cx="48.3" cy="61" r=".2"/>
<circle cx="92.8" cy="78.8" r=".2"/>
<circle cx="127.1" cy="61" r=".2"/>
<circle cx="48.3" cy="82.6" r=".2"/>
<circle cx="92.8" cy="99.1" r=".2"/>
<circle cx="127.1" cy="82.6" r=".2"/>
<circle cx="48.3" cy="102.9" r=".2"/>
<circle cx="128.3" cy="102.9" r=".2"/>
<circle cx="223.6" cy="104.2" r=".2"/>
<circle cx="223.6" cy="114.4" r=".2"/>
<circle cx="223.6" cy="116.9" r=".2"/>
<circle cx="223.6" cy="101.7" r=".2"/>
<circle cx="223.6" cy="111.8" r=".2"/>
<circle cx="223.6" cy="106.7" r=".2"/>
<circle cx="241.4" cy="111.8" r=".2"/>
<circle cx="241.4" cy="114.4" r=".2"/>
<circle cx="241.4" cy="116.9" r=".2"/>
<circle cx="241.4" cy="101.7" r=".2"/>
<circle cx="241.4" cy="104.2" r=".2"/>
<circle cx="241.4" cy="106.7" r=".2"/>
<circle cx="308.7" cy="115.6" r=".2"/>
<circle cx="48.3" cy="124.5" r=".2"/>
<circle cx="92.8" cy="120.7" r=".2"/>
<circle cx="128.3" cy="124.5" r=".2"/>
<circle cx="223.6" cy="122" r=".2"/>
<circle cx="223.6" cy="124.5" r=".2"/>
<circle cx="223.6" cy="127.1" r=".2"/>
<circle cx="241.4" cy="127.1" r=".2"/>
<circle cx="241.4" cy="122" r=".2"/>
<circle cx="241.4" cy="124.5" r=".2"/>
<circle cx="48.3" cy="146.1" r=".2"/>
<circle cx="92.8" cy="142.3" r=".2"/>
<circle cx="128.3" cy="146.1" r=".2"/>
<circle cx="48.3" cy="167.7" r=".2"/>
<circle cx="92.8" cy="163.9" r=".2"/>
<circle cx="128.3" cy="167.7" r=".2"/>
<circle cx="308.7" cy="180.4" r=".2"/>
<circle cx="308.7" cy="212.1" r=".2"/>
</g>
<g fill="none" stroke="#000" stroke-width=".23">
<path d="M25.7 200l7.1 1.5M24.2 200.7h.7M33.6 200.7h.7M101.7 204.7h3.2M204.5 204.7h3.3"/>
<circle cx="25.7" cy="200.7" r=".75"/>
<circle cx="32.8" cy="200.7" r=".75"/>
</g>
<g fill="#000" stroke="#000" stroke-width=".25">
<circle cx="26.7" cy="20.4" r=".5"/>
<circle cx="39.4" cy="20.4" r=".5"/>
<circle cx="72.4" cy="22.9" r=".5"/>
<circle cx="91.4" cy="22.9" r=".5"/>
<circle cx="101.6" cy="22.9" r=".5"/>
<circle cx="101.6" cy="38.2" r=".5"/>
<circle cx="137.2" cy="20.4" r=".5"/>
<circle cx="149.9" cy="20.4" r=".5"/>
<circle cx="185.4" cy="22.9" r=".5"/>
<circle cx="204.5" cy="22.9" r=".5"/>
<circle cx="214.6" cy="22.9" r=".5"/>
<circle cx="214.6" cy="38.2" r=".5"/>
<circle cx="287" cy="33.1" r=".5"/>
<circle cx="315" cy="29.3" r=".5"/>
<circle cx="334" cy="29.3" r=".5"/>
<circle cx="106.7" cy="61" r=".5"/>
<circle cx="287" cy="64.8" r=".5"/>
<circle cx="315" cy="61" r=".5"/>
<circle cx="106.7" cy="82.6" r=".5"/>
<circle cx="284.5" cy="99.1" r=".5"/>
<circle cx="311.2" cy="83.9" r=".5"/>
<circle cx="312.4" cy="95.3" r=".5"/>
<circle cx="331.5" cy="95.3" r=".5"/>
<circle cx="106.7" cy="102.9" r=".5"/>
<circle cx="106.7" cy="124.5" r=".5"/>
<circle cx="284.5" cy="130.9" r=".5"/>
<circle cx="312.4" cy="127.1" r=".5"/>
<circle cx="106.7" cy="146.1" r=".5"/>
<circle cx="308.6" cy="148.6" r=".5"/>
<circle cx="106.7" cy="167.7" r=".5"/>
<circle cx="284.5" cy="163.9" r=".5"/>
<circle cx="312.4" cy="160.1" r=".5"/>
<circle cx="331.5" cy="160.1" r=".5"/>
<circle cx="284.5" cy="195.6" r=".5"/>
<circle cx="312.4" cy="191.8" r=".5"/>
<circle cx="39.4" cy="200.7" r=".5"/>
<circle cx="59.7" cy="200.7" r=".5"/>
<circle cx="76.2" cy="200.7" r=".5"/>
<circle cx="90.2" cy="200.7" r=".5"/>
<circle cx="129.5" cy="205.8" r=".5"/>
<circle cx="132.1" cy="200.7" r=".5"/>
<circle cx="156.2" cy="205.8" r=".5"/>
<circle cx="156.2" cy="200.7" r=".5"/>
<circle cx="180.3" cy="200.7" r=".5"/>
<circle cx="188" cy="200.7" r=".5"/>
<circle cx="232.4" cy="205.8" r=".5"/>
<circle cx="257.8" cy="205.8" r=".5"/>
<circle cx="257.8" cy="200.7" r=".5"/>
</g>
<text font-size="3.8" x="363.3" y="241.3">A3</text>
<g font-size="3.6">
<text x="36.7" y="15.6">C24</text>
<text x="318.6" y="14.3">C22</text>
<text x="60" y="18.2">U10:A</text>
<text x="77.3" y="20.9">R24</text>
<text x="173.1" y="18.2">U10:B</text>
<text x="190.4" y="20.9">R27</text>
<text x="30.8" y="28.2">C23</text>
<text x="42" y="26.8">R23</text>
<text x="93.1" y="28.2">D12</text>
<text x="104.2" y="29.4">R25</text>
<text x="141.3" y="28.2">C26</text>
<text x="152.5" y="26.8">R26</text>
<text x="206.1" y="28.2">D15</text>
<text x="217.3" y="29.4">R28</text>
<text x="319.9" y="25.8">D10</text>
<text x="368.2" y="28.3">J10</text>
<text x="118.5" y="30.7">C25</text>
<text x="231.5" y="30.7">C27</text>
<text x="290.7" y="31.1">R21</text>
<text x="305.2" y="34.5">Q5</text>
<text x="354.7" y="34.5">RL5</text>
<text x="278.2" y="39.5">R22</text>
<text x="291.2" y="40.9">C19</text>
<text x="50.7" y="59">R6</text>
<text x="67.2" y="57.5">U8</text>
<text x="95.1" y="55.2">R14</text>
<text x="116.7" y="56.3">U9:A</text>
<text x="319.9" y="57.5">D9</text>
<text x="96.4" y="65.1">C14</text>
<text x="290.7" y="62.8">R19</text>
<text x="305.2" y="63.7">Q4</text>
<text x="368.2" y="60">J9</text>
<text x="278.2" y="71.3">R20</text>
<text x="354.7" y="66.3">RL4</text>
<text x="95.1" y="76.8">R13</text>
<text x="116.7" y="77.8">U9:B</text>
<text x="291.2" y="72.6">C18</text>
<text x="50.7" y="80.6">R5</text>
<text x="67.2" y="79.1">U7</text>
<text x="317.4" y="80.4">C21</text>
<text x="10" y="84.2">J4</text>
<text x="96.4" y="86.7">C13</text>
<text x="10" y="93.1">J3</text>
<text x="317.4" y="91.8">D8</text>
<text x="365.6" y="94.4">J8</text>
<text x="50.7" y="101">R4</text>
<text x="67.2" y="99.4">U6</text>
<text x="95.1" y="97.1">R12</text>
<text x="118" y="98.2">U9:C</text>
<text x="288.1" y="97.1">R17</text>
<text x="302.6" y="100.5">Q3</text>
<text x="352.1" y="100.5">RL3</text>
<text x="10" y="103.2">J2</text>
<text x="96.4" y="107.1">C12</text>
<text x="275.7" y="105.6">R18</text>
<text x="288.6" y="106.9">C17</text>
<text x="220.8" y="109.6">J13</text>
<text x="95.1" y="118.7">R11</text>
<text x="118" y="119.8">U9:D</text>
<text x="220.8" y="119.8">J12</text>
<text x="50.7" y="122.5">R2</text>
<text x="67.2" y="121">U4</text>
<text x="317.4" y="123.6">D7</text>
<text x="96.4" y="128.6">C10</text>
<text x="222.1" y="129.9">J11</text>
<text x="288.1" y="128.9">R15</text>
<text x="302.6" y="129.8">Q2</text>
<text x="365.6" y="126.1">J7</text>
<text x="275.7" y="137.4">R16</text>
<text x="352.1" y="132.3">RL2</text>
<text x="67.2" y="142.6">U3</text>
<text x="95.1" y="140.3">R10</text>
<text x="118" y="141.3">U9:E</text>
<text x="288.6" y="138.6">C16</text>
<text x="50.7" y="144.1">R1</text>
<text x="316.1" y="145.2">C20</text>
<text x="96.4" y="150.2">C9</text>
<text x="95.1" y="161.9">R9</text>
<text x="288.1" y="161.9">R7</text>
<text x="317.4" y="156.6">D6</text>
<text x="365.6" y="159.1">J6</text>
<text x="50.7" y="165.7">R3</text>
<text x="67.2" y="164.2">U5</text>
<text x="118" y="162.9">U9:F</text>
<text x="302.6" y="165.3">Q1</text>
<text x="352.1" y="165.3">RL1</text>
<text x="96.4" y="171.8">C11</text>
<text x="275.7" y="170.4">R8</text>
<text x="288.6" y="171.7">C15</text>
<text x="137" y="185.8">D13</text>
<text x="148.4" y="185.8">D5</text>
<text x="159.9" y="185.8">D14</text>
<text x="68.4" y="189.6">D11</text>
<text x="317.4" y="188.3">D16</text>
<text x="365.6" y="190.9">J5</text>
<text x="8.7" y="197.2">J1</text>
<text x="27.8" y="198">F1</text>
<text x="44.3" y="197.2">L1</text>
<text x="63.4" y="197.2">D1</text>
<text x="100.2" y="194.5">U1</text>
<text x="167.5" y="197.2">D3</text>
<text x="203.1" y="194.5">U2</text>
<text x="288.1" y="193.7">R29</text>
<text x="302.6" y="197.1">Q6</text>
<text x="352.1" y="197.1">RL6</text>
<text x="275.7" y="202.1">R30</text>
<text x="288.6" y="203.4">C28</text>
<text x="143.4" y="208.7">L2</text>
<text x="246.2" y="208.7">L3</text>
<text x="30.8" y="213.6">C2</text>
<text x="51.2" y="213.6">C1</text>
<text x="67.7" y="213.6">C3</text>
<text x="81.6" y="213.6">C4</text>
<text x="133.7" y="214.8">D2</text>
<text x="147.7" y="213.6">C5</text>
<text x="173.1" y="211">C6</text>
<text x="192.1" y="211">C7</text>
<text x="225.1" y="213.6">D4</text>
<text x="249.3" y="213.6">C8</text>
<text x="274.2" y="236">TITLE: powersupply - inputs - outputs</text>
<text x="348.8" y="236">CODE: PLC01.1</text>
<text x="274.2" y="241.3">DESIGN By: Carlos Fuentes</text>
<text x="319.1" y="241.3">REV: V2.1</text>
<text x="348.8" y="241.3">SIZE:</text>
<text x="274.2" y="246.6">PAGE: 1 / 1</text>
<text x="319.1" y="246.6">DATE: 6/09/2023</text>
<text x="348.8" y="246.6">TIME: 9:08:23</text>
</g>
<g font-size="3">
<text x="24" y="4.6">A</text>
<text x="61.1" y="4.6">B</text>
<text x="98.2" y="4.6">C</text>
<text x="135.2" y="4.6">D</text>
<text x="172.4" y="4.6">E</text>
<text x="209.6" y="4.6">F</text>
<text x="246.5" y="4.6">G</text>
<text x="283.6" y="4.6">H</text>
<text x="321.2" y="4.6">I</text>
<text x="358" y="4.6">J</text>
<text x="3.2" y="19.5">0</text>
<text x="379.1" y="19.5">0</text>
<text x="3.2" y="44">1</text>
<text x="379.1" y="44">1</text>
<text x="3.2" y="68.4">2</text>
<text x="379.1" y="68.6">2</text>
<text x="3.2" y="92.7">3</text>
<text x="379.1" y="92.7">3</text>
<text x="3.2" y="117.1">4</text>
<text x="379.1" y="117.1">4</text>
<text x="3.2" y="141.5">5</text>
<text x="379.1" y="141.5">5</text>
<text x="3.2" y="165.9">6</text>
<text x="379.1" y="165.9">6</text>
<text x="3.2" y="190.3">7</text>
<text x="379.1" y="190.3">7</text>
<text x="3.2" y="214.7">8</text>
<text x="379.1" y="214.7">8</text>
<text x="3.2" y="239.1">9</text>
<text x="379.1" y="239.1">9</text>
<text x="23.8" y="253.8">A</text>
<text x="60.8" y="253.8">B</text>
<text x="97.9" y="253.8">C</text>
<text x="135" y="253.8">D</text>
<text x="172.1" y="253.8">E</text>
<text x="209.3" y="253.8">F</text>
<text x="246.2" y="253.8">G</text>
<text x="283.3" y="253.8">H</text>
<text x="321" y="253.8">I</text>
<text x="357.7" y="253.8">J</text>
</g>
<g font-size="2.4">
<text x="52.1" y="10.9">12V</text>
<text x="43" y="16.2">100nF</text>
<text x="55.5" y="15.3" transform="rotate(-90 55.5 15.3)">8</text>
<text x="168.6" y="15.2" transform="rotate(-90 168.6 15.2)">8</text>
<text x="12" y="21.2">AI1</text>
<text x="49.7" y="20">3</text>
<text x="66.1" y="22.5">1</text>
<text x="106.7" y="22.3">A6</text>
<text x="122.5" y="21.2">AI2</text>
<text x="162.7" y="20">5</text>
<text x="179.1" y="22.5">7</text>
<text x="219.8" y="22.3">A7</text>
<text x="318.6" y="22.6">100nF</text>
<text x="42" y="29.7">10k</text>
<text x="49.7" y="25">2</text>
<text x="60" y="28.9">LM358DT</text>
<text x="77.3" y="26.1">1k</text>
<text x="91" y="26.7" transform="rotate(-90 91 26.7)">C</text>
<text x="152.5" y="29.7">10k</text>
<text x="162.7" y="25">6</text>
<text x="173" y="28.9">LM358DT</text>
<text x="189.5" y="28.5">MM3Z5V1T1G</text>
<text x="190.3" y="26.1">1k</text>
<text x="204.1" y="26.7" transform="rotate(-90 204.1 26.7)">C</text>
<text x="327.7" y="28.6">24V1</text>
<text x="30.8" y="31">100nF</text>
<text x="55.5" y="31.7" transform="rotate(-90 55.5 31.7)">4</text>
<text x="75.2" y="31">MM3Z5V1T1G</text>
<text x="91.1" y="35.7" transform="rotate(-90 91.1 35.7)">A</text>
<text x="104.2" y="32.3">1k</text>
<text x="118.4" y="33.5">100nF</text>
<text x="141.3" y="31">100nF</text>
<text x="168.6" y="31.7" transform="rotate(-90 168.6 31.7)">4</text>
<text x="204.1" y="35.7" transform="rotate(-90 204.1 35.7)">A</text>
<text x="217.2" y="32.3">1k</text>
<text x="231.4" y="33.5">100nF</text>
<text x="282" y="32.5">Q6</text>
<text x="316.1" y="31.3">A</text>
<text x="319.8" y="34.1">1N4148W</text>
<text x="325.2" y="31.3">C</text>
<text x="364.7" y="33.9">1</text>
<text x="364.7" y="31.4">2</text>
<text x="94" y="37.5">GND</text>
<text x="207.1" y="37.5">GND</text>
<text x="290.6" y="36.3">1k</text>
<text x="278.2" y="42.4">10k</text>
<text x="291.1" y="43.7">100nF</text>
<text x="308.9" y="42.4">MMBT3904</text>
<text x="336.9" y="45">HF49FD/024-1H11</text>
<text x="38.6" y="61.8">DI6</text>
<text x="50.6" y="64.2">15k</text>
<text x="63.7" y="60.6">1</text>
<text x="67.9" y="60.5">A</text>
<text x="83.1" y="60.5">C</text>
<text x="87.7" y="60.6">4</text>
<text x="95.1" y="60.5">4.7k</text>
<text x="113.2" y="60.6">1</text>
<text x="124.5" y="60.6">2</text>
<text x="133.4" y="61.8">IN6</text>
<text x="282" y="64.2">Q5</text>
<text x="316.1" y="63">A</text>
<text x="319.8" y="65.8">1N4148W</text>
<text x="325.2" y="63">C</text>
<text x="327.7" y="60.4">24V1</text>
<text x="364.7" y="65.6">1</text>
<text x="364.7" y="63.1">2</text>
<text x="63.7" y="68.2">2</text>
<text x="67.9" y="70.7">K</text>
<text x="83.2" y="70.7">E</text>
<text x="87.7" y="68.2">3 GND</text>
<text x="116.6" y="67">74HC14D</text>
<text x="290.6" y="68.1">1k</text>
<text x="308.9" y="71.6">MMBT3904</text>
<text x="67.1" y="73.4">TLP291</text>
<text x="96.3" y="73.4">100nF</text>
<text x="278.2" y="74.1">10k</text>
<text x="291.1" y="75.5">100nF</text>
<text x="336.9" y="76.7">HF49FD/024-1H11</text>
<text x="21.6" y="80.9">1</text>
<text x="21.6" y="83.5">2</text>
<text x="31.8" y="82.1">AI2</text>
<text x="38.6" y="83.4">DI5</text>
<text x="63.7" y="82.2">1</text>
<text x="67.9" y="82.1">A</text>
<text x="83.1" y="82.1">C</text>
<text x="87.7" y="82.2">4</text>
<text x="95.1" y="82.1">4.7k</text>
<text x="113.2" y="82.2">3</text>
<text x="124.5" y="82.2">4</text>
<text x="133.4" y="83.4">IN5</text>
<text x="21.6" y="88.5">1</text>
<text x="31.8" y="89.8">DI6</text>
<text x="31.8" y="84.7">AI1</text>
<text x="50.6" y="85.9">15k</text>
<text x="63.7" y="89.8">2</text>
<text x="87.7" y="89.8">3 GND</text>
<text x="116.6" y="88.7">74HC14D</text>
<text x="317.3" y="88.7">100nF</text>
<text x="21.6" y="91.1">2</text>
<text x="21.6" y="93.6">3</text>
<text x="31.8" y="92.3">DI5</text>
<text x="31.8" y="94.8">DI4</text>
<text x="67.1" y="95">TLP291</text>
<text x="67.9" y="92.3">K</text>
<text x="83.2" y="92.3">E</text>
<text x="96.3" y="95">100nF</text>
<text x="325.2" y="94.7">24V1</text>
<text x="21.6" y="98.7">1</text>
<text x="21.6" y="101.2">2</text>
<text x="31.8" y="99.9">DI3</text>
<text x="225" y="101.2">1</text>
<text x="238.8" y="101.2">2</text>
<text x="279.5" y="98.5">Q4</text>
<text x="313.6" y="97.3">A</text>
<text x="317.3" y="100.1">1N4148W</text>
<text x="322.6" y="97.3">C</text>
<text x="362.1" y="100">1</text>
<text x="362.1" y="97.4">2</text>
<text x="21.6" y="103.8">3</text>
<text x="31.8" y="102.5">DI2</text>
<text x="31.8" y="105">DI1</text>
<text x="38.6" y="103.7">DI4</text>
<text x="50.6" y="106.2">15k</text>
<text x="63.7" y="102.5">1</text>
<text x="67.9" y="102.5">A</text>
<text x="83.1" y="102.5">C</text>
<text x="87.7" y="102.5">4</text>
<text x="95.1" y="102.4">4.7k</text>
<text x="114.5" y="102.5">5</text>
<text x="125.8" y="102.5">6</text>
<text x="134.7" y="103.7">IN4</text>
<text x="213.9" y="102.5">IN6</text>
<text x="213.9" y="105">IN5</text>
<text x="213.9" y="107.5">IN4</text>
<text x="225" y="103.8">3</text>
<text x="225" y="106.3">5</text>
<text x="238.8" y="103.8">4</text>
<text x="238.8" y="106.3">6</text>
<text x="247.7" y="105">A7</text>
<text x="247.7" y="102.5">A6</text>
<text x="288.1" y="102.4">1k</text>
<text x="63.7" y="110.1">2</text>
<text x="67.9" y="112.6">K</text>
<text x="83.2" y="112.6">E</text>
<text x="87.7" y="110.1">3 GND</text>
<text x="117.9" y="109">74HC14D</text>
<text x="213.9" y="112.6">IN3</text>
<text x="225" y="111.4">1</text>
<text x="225" y="114">3</text>
<text x="238.8" y="111.4">2</text>
<text x="238.8" y="114">4</text>
<text x="247.7" y="112.6">10V</text>
<text x="275.6" y="108.5">10k</text>
<text x="288.6" y="109.8">100nF</text>
<text x="306.4" y="108.5">MMBT3904</text>
<text x="334.3" y="111">HF49FD/024-1H11</text>
<text x="67.1" y="115.3">TLP291</text>
<text x="96.3" y="115.3">100nF</text>
<text x="213.9" y="115.2">IN2</text>
<text x="213.9" y="117.7">IN1</text>
<text x="225" y="116.5">5</text>
<text x="238.8" y="116.5">6</text>
<text x="247.7" y="115.2">5V</text>
<text x="247.7" y="117.7">GND</text>
<text x="38.6" y="125.3">DI3</text>
<text x="63.7" y="124.1">1</text>
<text x="67.9" y="124">A</text>
<text x="83.1" y="124">C</text>
<text x="87.7" y="124.1">4</text>
<text x="95.1" y="124">4.7k</text>
<text x="113.3" y="124.1">13</text>
<text x="125.8" y="124.1">12</text>
<text x="134.7" y="125.3">IN3</text>
<text x="214.4" y="122.8">Q3</text>
<text x="214.4" y="125.3">Q2</text>
<text x="225" y="121.6">1</text>
<text x="225" y="124.1">3</text>
<text x="238.8" y="121.6">2</text>
<text x="238.8" y="124.1">4</text>
<text x="247.7" y="125.3">Q5</text>
<text x="247.7" y="122.8">Q4</text>
<text x="50.6" y="127.8">15k</text>
<text x="63.7" y="131.7">2</text>
<text x="87.7" y="131.7">3 GND</text>
<text x="117.9" y="130.6">74HC14D</text>
<text x="214.4" y="127.9">Q1</text>
<text x="225" y="126.7">5</text>
<text x="238.8" y="126.7">6</text>
<text x="247.7" y="127.9">Q6</text>
<text x="279.5" y="130.3">Q3</text>
<text x="313.6" y="129.1">A</text>
<text x="317.3" y="131.8">1N4148W</text>
<text x="322.6" y="129.1">C</text>
<text x="325.2" y="126.5">24V1</text>
<text x="362.1" y="131.7">1</text>
<text x="362.1" y="129.2">2</text>
<text x="67.1" y="136.9">TLP291</text>
<text x="67.9" y="134.2">K</text>
<text x="83.2" y="134.2">E</text>
<text x="96.3" y="136.9">100nF</text>
<text x="288.1" y="134.1">1k</text>
<text x="306.4" y="137.7">MMBT3904</text>
<text x="275.6" y="140.2">10k</text>
<text x="288.6" y="141.5">100nF</text>
<text x="334.3" y="142.8">HF49FD/024-1H11</text>
<text x="38.6" y="146.9">DI2</text>
<text x="50.6" y="149.4">15k</text>
<text x="63.7" y="145.7">1</text>
<text x="67.9" y="145.6">A</text>
<text x="83.1" y="145.6">C</text>
<text x="87.7" y="145.7">4</text>
<text x="95.1" y="145.6">4.7k</text>
<text x="113.5" y="145.7">11</text>
<text x="125.8" y="145.7">10</text>
<text x="134.7" y="146.9">IN2</text>
<text x="63.7" y="153.3">2</text>
<text x="67.9" y="155.8">K</text>
<text x="83.2" y="155.8">E</text>
<text x="87.7" y="153.3">3 GND</text>
<text x="117.9" y="152.2">74HC14D</text>
<text x="316" y="153.4">100nF</text>
<text x="67.1" y="158.5">TLP291</text>
<text x="96.3" y="158.5">100nF</text>
<text x="325.2" y="159.5">24V1</text>
<text x="63.7" y="167.3">1</text>
<text x="67.9" y="167.2">A</text>
<text x="83.1" y="167.2">C</text>
<text x="87.7" y="167.3">4</text>
<text x="95.1" y="167.2">4.7k</text>
<text x="114.5" y="167.3">9</text>
<text x="125.8" y="167.3">8</text>
<text x="279.5" y="163.3">Q2</text>
<text x="288.1" y="167.2">1k</text>
<text x="313.6" y="162.1">A</text>
<text x="317.3" y="164.9">1N4148W</text>
<text x="322.6" y="162.1">C</text>
<text x="362.1" y="164.8">1</text>
<text x="362.1" y="162.2">2</text>
<text x="38.6" y="168.5">DI1</text>
<text x="50.6" y="171">15k</text>
<text x="117.9" y="173.8">74HC14D</text>
<text x="134.7" y="168.5">IN1</text>
<text x="275.6" y="173.3">10k</text>
<text x="306.4" y="173.3">MMBT3904</text>
<text x="63.7" y="174.9">2</text>
<text x="67.9" y="177.4">K</text>
<text x="83.2" y="177.4">E</text>
<text x="87.7" y="174.9">3 GND</text>
<text x="288.6" y="174.5">100nF</text>
<text x="334.3" y="175.8">HF49FD/024-1H11</text>
<text x="67.1" y="180.1">TLP291</text>
<text x="96.3" y="180.1">100nF</text>
<text x="50.6" y="189">B330A-13-F</text>
<text x="80.1" y="191.4">24V1</text>
<text x="134.5" y="188.9">A</text>
<text x="143.6" y="188.9">C A</text>
<text x="155" y="188.9">C A</text>
<text x="166.4" y="188.9">C</text>
<text x="175.3" y="190.1">10V</text>
<text x="325.2" y="191.2">24V1</text>
<text x="100.1" y="197.4">LM2576-12</text>
<text x="138.2" y="194.1">M7</text>
<text x="149.7" y="194.1">M7</text>
<text x="161.1" y="194.1">M7</text>
<text x="203" y="197.4">LM2594M-5.0</text>
<text x="279.5" y="195">Q1</text>
<text x="313.6" y="193.8">A</text>
<text x="317.3" y="196.6">1N4148W</text>
<text x="322.6" y="193.8">C</text>
<text x="362.1" y="196.5">1</text>
<text x="362.1" y="194">2</text>
<text x="16.6" y="200.3">1</text>
<text x="16.6" y="202.8">2</text>
<text x="44.3" y="203">0.82uH</text>
<text x="96.7" y="200.3">1</text>
<text x="101.7" y="201.5">VIN</text>
<text x="116.6" y="201.5">FB</text>
<text x="123.2" y="200.3">4</text>
<text x="125.8" y="200.1">12V</text>
<text x="199.6" y="200.3">7</text>
<text x="204.5" y="201.5">VIN</text>
<text x="219.5" y="201.5">FB</text>
<text x="226.1" y="200.3">4</text>
<text x="237.5" y="200.1">5V</text>
<text x="288.1" y="198.9">1k</text>
<text x="27.7" y="204.7">1A</text>
<text x="63.3" y="205.5">B330A-13-F</text>
<text x="78.3" y="208.3" transform="rotate(-90 78.3 208.3)">+</text>
<text x="96.7" y="205.4">5</text>
<text x="101.7" y="206.6">ON/OFF</text>
<text x="103.4" y="209.2">TAB</text>
<text x="113.2" y="209.2">GND</text>
<text x="114.8" y="206.6">OUT</text>
<text x="123.2" y="205.4">2</text>
<text x="133.5" y="205.4">1</text>
<text x="137" y="208">100uH</text>
<text x="149.9" y="205.4">2</text>
<text x="158.3" y="209.6" transform="rotate(-90 158.3 209.6)">+</text>
<text x="167.4" y="205.5">B330A-13-F</text>
<text x="182.4" y="205.8" transform="rotate(-90 182.4 205.8)">+</text>
<text x="199.6" y="205.4">5</text>
<text x="204.5" y="206.6">ON/OFF</text>
<text x="211" y="209.2">GND</text>
<text x="217.7" y="206.6">OUT</text>
<text x="226.1" y="205.4">8</text>
<text x="236.4" y="205.4">1</text>
<text x="239.8" y="208">68uH</text>
<text x="252.8" y="205.4">2</text>
<text x="259.9" y="208.3" transform="rotate(-90 259.9 208.3)">+</text>
<text x="275.6" y="205">10k</text>
<text x="288.6" y="206.3">100nF</text>
<text x="306.4" y="205">MMBT3904</text>
<text x="334.3" y="207.5">HF49FD/024-1H11</text>
<text x="103.7" y="215.4">6</text>
<text x="113.8" y="215.4">3</text>
<text x="170.5" y="213.9">470uF</text>
<text x="192.1" y="213.9">1uF</text>
<text x="211.6" y="215.4">6</text>
<text x="29.5" y="216.4">100nF</text>
<text x="49.8" y="216.4">100nF</text>
<text x="66.3" y="216.4">100uF</text>
<text x="78.3" y="219.2" transform="rotate(-90 78.3 219.2)">-</text>
<text x="80.3" y="216.4">100nF</text>
<text x="131.1" y="217.7">B330A-13-F</text>
<text x="145.1" y="216.4">1000uF</text>
<text x="158.2" y="220.5" transform="rotate(-90 158.2 220.5)">-</text>
<text x="182.4" y="216.7" transform="rotate(-90 182.4 216.7)">-</text>
<text x="220" y="217.7">B330A-13-F</text>
<text x="248" y="216.4">220uF</text>
<text x="259.9" y="219.1" transform="rotate(-90 259.9 219.1)">-</text>
</g>
</svg>
